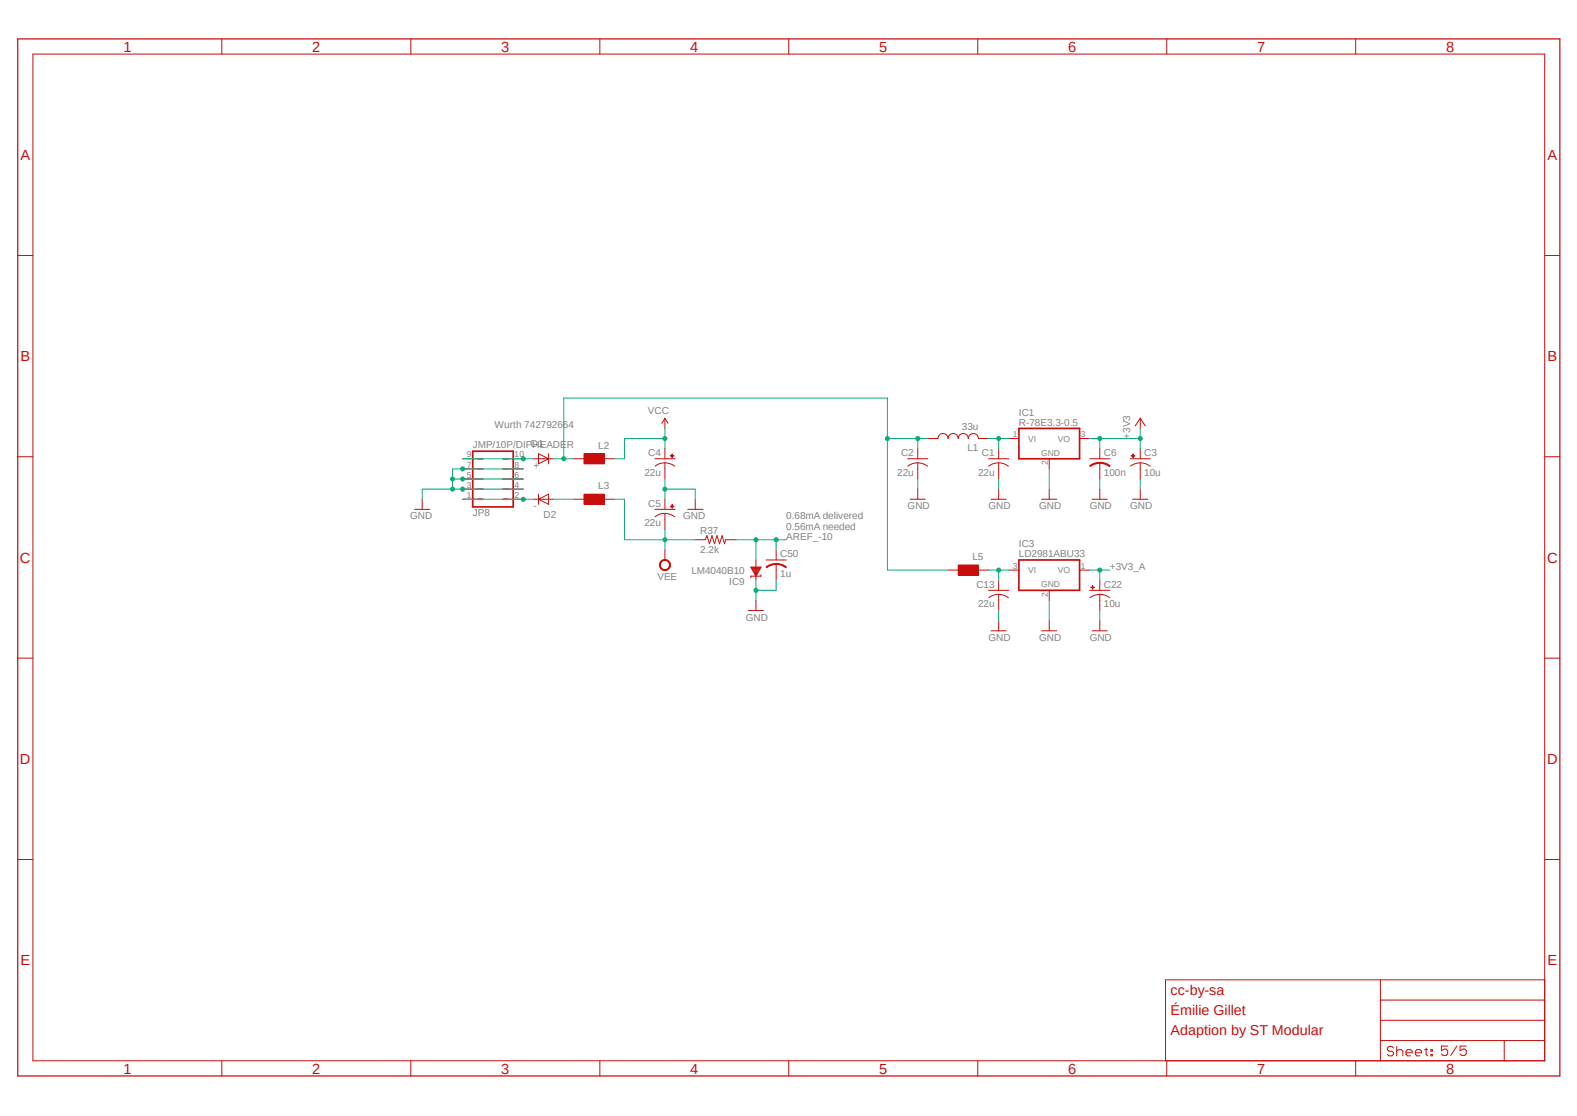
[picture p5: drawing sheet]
<svg xmlns="http://www.w3.org/2000/svg" width="594mm" height="420mm" viewBox="0 0 594 420" stroke-linecap="round" stroke-linejoin="round" font-family="sans-serif">
<path d="M5.9 14.2l582.2 391.7M588.1 14.2l-582.2 391.7" fill="none" stroke="#fff" stroke-width=".38"/>
<path d="M383.8 210.8h22.9v11.4h-22.9z" fill="none" stroke="#c90d0c" stroke-width=".63"/>
<g fill="none" stroke="#c90d0c" stroke-width=".38">
<path d="M83.6 14.6v5.8M154.8 14.6v5.8M226 14.6v5.8M297.1 14.6v5.8M368.3 14.6v5.8M439.5 14.6v5.8M510.7 14.6v5.8M12.4 20.4h569.5v379h-569.5zM6.7 96.2h5.7M581.9 96.2h5.7M6.7 172h5.7M581.9 172h5.7"/>
<path d="M261.9 203.2h3.8l.6-1.5 .9 3 1-3 .9 3 1-3 1 3 .9-3 1 3 .3-1.5h3.8M282.9 213.5h3.8l-1.9 3.4zM283 213.7h3.5M283.2 214h3.2M283.3 214.3h2.9M283.5 214.6h2.5M283.7 215h2.2M283.8 215.3h1.9M284 215.6h1.5M284.2 215.9h1.1M284.4 216.2h.8M284.6 216.5h.4"/>
<path d="M284.8 210.8v7.6M286.7 216.4v.5h-3.8v.6M288.6 210.8h7.6M292.4 212.3v2.3M380 214.6h3.8M406.7 214.6h3.8M395.3 222.2v3.9M6.7 247.8h5.7M581.9 247.8h5.7M6.7 323.6h5.7M581.9 323.6h5.7M520 368.9v30.5"/>
<path d="M520 376.5h61.9M581.9 368.9h-142.8v30.5M83.6 399.4v5.7M154.8 399.4v5.7M226 399.4v5.7M297.1 399.4v5.7M368.3 399.4v5.7M439.5 399.4v5.7M510.7 399.4v5.7M520 391.8h61.9M520 384.1h61.9M525 394.6l-.6-.6h-1.2l-.6 .6v.6l.6 .6h1.2l.6 .6v.5l-.6 .6h-1.2l-.6-.6"/>
<path d="M526.2 395.8l.5-.6h1.2l.6 .6v1.7M526.2 394v3.5M529.7 396.4h2.3v-.6l-.6-.6h-1.2l-.5 .6v1.1l.5 .6h1.2M533.2 396.4h2.3v-.6l-.6-.6h-1.2l-.5 .6v1.1l.5 .6h1.2M536.7 395.2h1.1M537.2 394.6v2.3l.6 .6M539 395.2h.6v.6h-.6zM539 396.9h.6v.6h-.6zM545.4 393.8h-2.4v1.8l1.8-.6 .6 .6v1.1l-.6 .6h-1.2l-.6-.6M548.8 393.8l-2.3 3.5M552.4 393.8h-2.4v1.8l1.2-.6h.6l.6 .6v1.1l-.6 .6h-1.2l-.6-.6M566.7 391.8v7.6"/>
</g>
<path d="M6.7 14.6h580.9v390.5h-580.9z" fill="none" stroke="#c90d0c" stroke-width=".47"/>
<path d="M292.4 212.1l2.8 .7 1 .6-.2 .3a5.6 5.6 0 0 0-3.6-1.2z" fill-rule="evenodd" fill="#c90d0c"/>
<path d="M292.4 212.1l2.8 .7 1 .6-.2 .3a5.6 5.6 0 0 0-3.6-1.2z" fill="none" stroke="#c90d0c" stroke-width=".38"/>
<path d="M288.6 213.4l1-.6 1.6-.5 1.2-.1v.4a5.9 5.9 0 0 0-3.6 1.1z" fill-rule="evenodd" fill="#c90d0c"/>
<path d="M246.7 172.7h7.6M250.5 174.2a5.5 5.5 0 0 0-3.7 1.3M250.5 174.2a6.2 6.2 0 0 1 3.7 1.3M250.5 174.2v2.3M288.6 213.4l1-.6 1.6-.5 1.2-.1v.4a5.9 5.9 0 0 0-3.6 1.1zM292.4 207v3.8M292.4 214.6v3.8M281.9 229.9h5.7M284.8 226.1v3.8" fill="none" stroke="#c90d0c" stroke-width=".38"/>
<path d="M252.5 171.5l1.4 .2z" fill-rule="evenodd" fill="#c90d0c"/>
<path d="M252.5 171.5l1.4 .2z" fill="none" stroke="#c90d0c" stroke-width=".38"/>
<path d="M253.1 170.9l.2 1.4z" fill-rule="evenodd" fill="#c90d0c"/>
<path d="M250.5 168.9v3.8M250.5 176.5v3.8M253.1 170.9l.2 1.4zM246.7 191.8h7.6M250.5 193.3a5.5 5.5 0 0 0-3.7 1.3M250.5 193.3a6.2 6.2 0 0 1 3.7 1.3M250.5 193.3v2.3" fill="none" stroke="#c90d0c" stroke-width=".38"/>
<path d="M252.5 190.6l1.4 .2z" fill-rule="evenodd" fill="#c90d0c"/>
<path d="M252.5 190.6l1.4 .2z" fill="none" stroke="#c90d0c" stroke-width=".38"/>
<path d="M253.1 190l.2 1.3z" fill-rule="evenodd" fill="#c90d0c"/>
<path d="M250.5 157.5v3.8M250.5 157.5l-1.2 1.9M250.5 157.5l1.1 1.9M250.5 188v3.8M250.5 195.6v3.8M253.1 190l.2 1.3z" fill="none" stroke="#c90d0c" stroke-width=".38"/>
<path d="M248.7 211.6a2.11 2.11 0 0 1 3.4-.3 2.11 2.11 0 0 1-.8 3.3 2.11 2.11 0 0 1-2.9-1.9h.4a1.72 1.72 0 0 1 2.5-1.4 1.72 1.72 0 0 1 .3 2.9 1.72 1.72 0 0 1-2.8-1v-.5h-.4z" fill-rule="evenodd" fill="#c90d0c"/>
<path d="M259.1 191.8h5.7M261.9 188v3.8M248.7 211.6a2.11 2.11 0 0 1 3.4-.3 2.11 2.11 0 0 1-.8 3.3 2.11 2.11 0 0 1-2.9-1.9h.4a1.72 1.72 0 0 1 2.5-1.4 1.72 1.72 0 0 1 .3 2.9 1.72 1.72 0 0 1-2.8-1v-.5h-.4zM250.5 207v3.8M410.5 222.2h7.6M414.3 223.7a6.1 6.1 0 0 1 3.7 1.3M414.3 223.8a6.4 6.4 0 0 0-3.7 1.2M414.3 223.8v2.3" fill="none" stroke="#c90d0c" stroke-width=".38"/>
<path d="M410.9 221.1l1.4 .1z" fill-rule="evenodd" fill="#c90d0c"/>
<path d="M410.9 221.1l1.4 .1z" fill="none" stroke="#c90d0c" stroke-width=".38"/>
<path d="M411.5 220.5l.2 1.3z" fill-rule="evenodd" fill="#c90d0c"/>
<g fill="none" stroke="#c90d0c" stroke-width=".38">
<path d="M200.9 172.7h7.7M202.9 170.8l3.8 1.9-3.8 1.9zM206.7 170.8v3.8M156.2 191.8h5.7M159 188v3.8M200.9 188h7.7M202.9 188l3.8-1.9v3.8zM202.9 186.1v3.8M414.3 218.4v3.8M392.4 237.5h5.7M395.3 233.7v3.8M411.4 237.5h5.7"/>
<path d="M411.5 220.5l.2 1.3zM414.3 226.1v3.8M414.3 233.7v3.8"/>
</g>
<path d="M220 170.8h7.6v3.8h-7.6z" fill-rule="evenodd" fill="#c90d0c"/>
<path d="M216.2 172.7h3.8M220 170.8h7.6v3.8h-7.6zM227.6 172.7h3.8" fill="none" stroke="#c90d0c" stroke-width=".38"/>
<path d="M220 186.1h7.6v3.8h-7.6z" fill-rule="evenodd" fill="#c90d0c"/>
<path d="M410.5 172.7h7.6M414.3 174.2v2.3M216.2 188h3.8M220 186.1h7.6v3.8h-7.6zM227.6 188h3.8" fill="none" stroke="#c90d0c" stroke-width=".38"/>
<path d="M414.3 174l2.8 .7 1.1 .6-.3 .3a6.3 6.3 0 0 0-3.6-1.2z" fill-rule="evenodd" fill="#c90d0c"/>
<path d="M414.3 174l2.8 .7 1.1 .6-.3 .3a6.3 6.3 0 0 0-3.6-1.2z" fill="none" stroke="#c90d0c" stroke-width=".38"/>
<path d="M410.5 175.3l2.6-1.1 1.2-.1v.4a5.9 5.9 0 0 0-3.6 1.1z" fill-rule="evenodd" fill="#c90d0c"/>
<g fill="none" stroke="#c90d0c" stroke-width=".38">
<path d="M429.5 157.5l2 2.9M429.5 157.5l-1.9 2.9M429.5 157.5v3.8M410.5 175.3l2.6-1.1 1.2-.1v.4a5.9 5.9 0 0 0-3.6 1.1zM414.3 168.9v3.8M414.3 176.5v3.8M425.7 172.7h7.7M429.5 174.2a5.7 5.7 0 0 1 3.8 1.3M429.5 174.2a6.2 6.2 0 0 0-3.7 1.3M429.5 174.2v2.3M392.4 188h5.7M395.3 184.1v3.9"/>
<path d="M411.4 188h5.7M414.3 184.1v3.9"/>
</g>
<path d="M426.2 171.5l1.3 .2z" fill-rule="evenodd" fill="#c90d0c"/>
<path d="M426.2 171.5l1.3 .2z" fill="none" stroke="#c90d0c" stroke-width=".38"/>
<path d="M426.8 170.9l.1 1.4z" fill-rule="evenodd" fill="#c90d0c"/>
<g fill="none" stroke="#c90d0c" stroke-width=".38">
<path d="M341.9 172.7h7.6M345.7 174.2a5.5 5.5 0 0 0-3.7 1.3M345.7 174.2a6.2 6.2 0 0 1 3.7 1.3M345.7 168.9v3.8M345.7 174.2v6.1M349.5 165.1h3.8a1.9 1.9 0 0 1 2-1.9 1.9 1.9 0 0 1 1.9 1.9 1.9 1.9 0 0 1 1.9-1.9 1.9 1.9 0 0 1 1.9 1.9 1.9 1.9 0 0 1 1.9-1.9 1.9 1.9 0 0 1 1.9 1.9 1.9 1.9 0 0 1 1.9-1.9 1.9 1.9 0 0 1 1.9 1.9h3.8M372.4 172.7h7.6M376.2 174.2a5.5 5.5 0 0 0-3.7 1.3M376.2 174.2a6.2 6.2 0 0 1 3.7 1.3M376.2 168.9v3.8M376.2 174.2v6.1M380 165.1h3.8"/>
<path d="M395.3 172.7v3.8M406.7 165.1h3.8M426.8 170.9l.1 1.4zM429.5 168.9v3.8M429.5 176.5v3.8M342.9 188h5.7M345.7 184.1v3.9M373.3 188h5.7M376.2 184.1v3.9M426.7 188h5.7M429.5 184.1v3.9M373.3 237.5h5.7"/>
<path d="M376.2 233.7v3.8"/>
</g>
<path d="M383.8 161.3h22.9v11.4h-22.9z" fill="none" stroke="#c90d0c" stroke-width=".63"/>
<path d="M361 212.7h7.6v3.8h-7.6z" fill-rule="evenodd" fill="#c90d0c"/>
<g fill="none" stroke="#c90d0c" stroke-width=".38">
<path d="M174.3 176.5h5.7M174.3 172.7h5.7M191.4 176.5h5.7M191.4 172.7h5.7M174.3 188h5.7M174.3 184.1h5.7M174.3 180.3h5.7M191.4 188h5.7M191.4 184.1h5.7M191.4 180.3h5.7M357.2 214.6h3.8M361 212.7h7.6v3.8h-7.6z"/>
<path d="M368.6 214.6h3.8M376.2 218.4v3.8M372.4 222.2h7.6M376.2 223.7a5.9 5.9 0 0 0-3.7 1.3M376.2 223.8a6.2 6.2 0 0 1 3.7 1.2M376.2 223.8v6.1"/>
</g>
<path d="M178.1 169.9h15.2v20.9h-15.2zM180 176.5h1.9M180 172.7h1.9M189.5 176.5h1.9M189.5 172.7h1.9M180 188h1.9M180 184.1h1.9M180 180.3h1.9M189.5 188h1.9M189.5 184.1h1.9M189.5 180.3h1.9" fill="none" stroke="#c90d0c" stroke-width=".63"/>
<path d="M284.8 218.4v7.7M292.4 218.4v3.8h-7.6" fill="none" stroke="#0dab76" stroke-width=".38"/>
<circle cx="284.8" cy="222.2" r=".76" fill="#0dab76"/>
<g fill="none" stroke="#0dab76" stroke-width=".38">
<path d="M250.5 180.3v7.7M250.5 184.1h11.4v3.9"/>
<circle cx="284.8" cy="222.2" r=".76"/>
</g>
<circle cx="250.5" cy="184.1" r=".76" fill="#0dab76"/>
<g fill="none" stroke="#0dab76" stroke-width=".38">
<path d="M197.1 176.5h-26.6v7.6M170.5 180.3h26.6M197.1 184.1h-38.1v3.9M395.3 226.1v7.6M414.3 229.9v3.8"/>
<circle cx="250.5" cy="184.1" r=".76"/>
</g>
<circle cx="170.5" cy="180.3" r=".76" fill="#0dab76"/>
<circle cx="170.5" cy="180.3" r=".76" fill="none" stroke="#0dab76" stroke-width=".38"/>
<circle cx="170.5" cy="184.1" r=".76" fill="#0dab76"/>
<circle cx="170.5" cy="184.1" r=".76" fill="none" stroke="#0dab76" stroke-width=".38"/>
<circle cx="174.3" cy="176.5" r=".76" fill="#0dab76"/>
<circle cx="174.3" cy="176.5" r=".76" fill="none" stroke="#0dab76" stroke-width=".38"/>
<circle cx="174.3" cy="180.3" r=".76" fill="#0dab76"/>
<circle cx="174.3" cy="180.3" r=".76" fill="none" stroke="#0dab76" stroke-width=".38"/>
<circle cx="174.3" cy="184.1" r=".76" fill="#0dab76"/>
<g fill="none" stroke="#0dab76" stroke-width=".38">
<path d="M395.3 176.5v7.6M231.4 188h3.8v15.2h26.7M250.5 199.4v7.6M345.7 180.3v3.8M376.2 180.3v3.8M414.3 180.3v3.8M429.5 180.3v3.8M376.2 229.9v3.8"/>
<circle cx="174.3" cy="184.1" r=".76"/>
</g>
<circle cx="250.5" cy="203.2" r=".76" fill="#0dab76"/>
<g fill="none" stroke="#0dab76" stroke-width=".38">
<path d="M250.5 161.3v7.6M250.5 165.1h-15.3v7.6h-3.8"/>
<circle cx="250.5" cy="203.2" r=".76"/>
</g>
<circle cx="250.5" cy="165.1" r=".76" fill="#0dab76"/>
<g fill="none" stroke="#0dab76" stroke-width=".38">
<path d="M410.5 214.6h7.6M414.3 214.6v3.8"/>
<circle cx="250.5" cy="165.1" r=".76"/>
</g>
<circle cx="414.3" cy="214.6" r=".76" fill="#0dab76"/>
<g fill="none" stroke="#0dab76" stroke-width=".38">
<path d="M410.5 165.1h19M414.3 165.1v3.8M429.5 161.3v7.6"/>
<circle cx="414.3" cy="214.6" r=".76"/>
</g>
<circle cx="429.5" cy="165.1" r=".76" fill="#0dab76"/>
<circle cx="429.5" cy="165.1" r=".76" fill="none" stroke="#0dab76" stroke-width=".38"/>
<circle cx="414.3" cy="165.1" r=".76" fill="#0dab76"/>
<g fill="none" stroke="#0dab76" stroke-width=".38">
<path d="M277.1 203.2h19.1M284.8 203.2v7.6M292.4 203.2v3.8"/>
<circle cx="414.3" cy="165.1" r=".76"/>
</g>
<circle cx="292.4" cy="203.2" r=".76" fill="#0dab76"/>
<circle cx="292.4" cy="203.2" r=".76" fill="none" stroke="#0dab76" stroke-width=".38"/>
<circle cx="284.8" cy="203.2" r=".76" fill="#0dab76"/>
<g fill="none" stroke="#0dab76" stroke-width=".38">
<path d="M174.3 172.7h26.6"/>
<circle cx="284.8" cy="203.2" r=".76"/>
</g>
<circle cx="197.1" cy="172.7" r=".76" fill="#0dab76"/>
<g fill="none" stroke="#0dab76" stroke-width=".38">
<path d="M174.3 188h26.6"/>
<circle cx="197.1" cy="172.7" r=".76"/>
</g>
<circle cx="197.1" cy="188" r=".76" fill="#0dab76"/>
<g fill="none" stroke="#0dab76" stroke-width=".38">
<path d="M372.4 165.1h7.6M376.2 165.1v3.8"/>
<circle cx="197.1" cy="188" r=".76"/>
</g>
<circle cx="376.2" cy="165.1" r=".76" fill="#0dab76"/>
<g fill="none" stroke="#0dab76" stroke-width=".38">
<path d="M208.6 172.7h7.6M212.4 172.7v-22.8h121.9v64.7h22.9M334.3 165.1h15.2M345.7 165.1v3.8M208.6 188h7.6"/>
<circle cx="376.2" cy="165.1" r=".76"/>
</g>
<circle cx="345.7" cy="165.1" r=".76" fill="#0dab76"/>
<circle cx="345.7" cy="165.1" r=".76" fill="none" stroke="#0dab76" stroke-width=".38"/>
<circle cx="334.3" cy="165.1" r=".76" fill="#0dab76"/>
<circle cx="334.3" cy="165.1" r=".76" fill="none" stroke="#0dab76" stroke-width=".38"/>
<circle cx="212.4" cy="172.7" r=".76" fill="#0dab76"/>
<g fill="none" stroke="#0dab76" stroke-width=".38">
<path d="M372.4 214.6h7.6M376.2 214.6v3.8"/>
<circle cx="212.4" cy="172.7" r=".76"/>
</g>
<circle cx="376.2" cy="214.6" r=".76" fill="#0dab76"/>
<circle cx="376.2" cy="214.6" r=".76" fill="none" stroke="#0dab76" stroke-width=".38"/>
<g font-size="5.5" fill="#c90d0c">
<text x="46.5" y="19.4">1</text>
<text x="117.6" y="19.4">2</text>
<text x="188.8" y="19.4">3</text>
<text x="260" y="19.4">4</text>
<text x="331.2" y="19.4">5</text>
<text x="402.4" y="19.4">6</text>
<text x="473.6" y="19.4">7</text>
<text x="544.8" y="19.4">8</text>
<text x="7.7" y="60.2">A</text>
<text x="583" y="60.2">A</text>
<text x="7.7" y="136">B</text>
<text x="583" y="136">B</text>
<text x="7.5" y="211.8">C</text>
<text x="582.8" y="211.8">C</text>
<text x="7.5" y="287.6">D</text>
<text x="582.8" y="287.6">D</text>
<text x="7.7" y="363.4">E</text>
<text x="583" y="363.4">E</text>
<text x="46.5" y="404.2">1</text>
<text x="117.6" y="404.2">2</text>
<text x="188.8" y="404.2">3</text>
<text x="260" y="404.2">4</text>
<text x="331.2" y="404.2">5</text>
<text x="402.4" y="404.2">6</text>
<text x="473.6" y="404.2">7</text>
<text x="544.8" y="404.2">8</text>
</g>
<g font-size="5.4" fill="#c90d0c">
<text x="441" y="374.6">cc-by-sa</text>
<text x="441" y="382.2">Émilie Gillet</text>
<text x="441" y="389.8">Adaption by ST Modular</text>
</g>
<g font-size="3.8" fill="#808080">
<text x="244.1" y="156">VCC</text>
<text x="186.3" y="161.3">Wurth 742792664</text>
<text x="383.8" y="160.4">R-78E3.3-0.5</text>
<text x="383.8" y="156.5">IC1</text>
<text x="362.4" y="162.1">33u</text>
<text x="425.7" y="165.1" transform="rotate(-90 425.7 165.1)">+3V3</text>
<text x="178.1" y="168.7">JMP/10P/DIPHEADER</text>
<text x="200" y="168.2">D1</text>
<text x="225.4" y="168.9">L2</text>
<text x="244.2" y="171.8">C4</text>
<text x="339.4" y="171.8">C2</text>
<text x="364.4" y="169.7">L1</text>
<text x="369.9" y="171.8">C1</text>
<text x="415.8" y="171.8">C6</text>
<text x="431.1" y="171.8">C3</text>
<text x="200.9" y="176.5">+</text>
<text x="242.7" y="179">22u</text>
<text x="338" y="179">22u</text>
<text x="368.5" y="179">22u</text>
<text x="415.8" y="179">100n</text>
<text x="431.1" y="179">10u</text>
<text x="225.4" y="184.1">L3</text>
<text x="200.9" y="191.8">-</text>
<text x="244.2" y="190.8">C5</text>
<text x="341.9" y="191.8">GND</text>
<text x="372.4" y="191.8">GND</text>
<text x="391.4" y="191.8">GND</text>
<text x="410.5" y="191.8">GND</text>
<text x="425.7" y="191.8">GND</text>
<text x="154.5" y="195.6">GND</text>
<text x="178.1" y="194.4">JP8</text>
<text x="204.8" y="195.2">D2</text>
<text x="257.4" y="195.6">GND</text>
<text x="296.2" y="195.6">0.68mA delivered</text>
<text x="242.7" y="198.1">22u</text>
<text x="263.8" y="201">R37</text>
<text x="296.2" y="203.2">AREF_-10</text>
<text x="296.2" y="199.4">0.56mA needed</text>
<text x="263.8" y="208.2">2.2k</text>
<text x="293.9" y="209.9">C50</text>
<text x="383.8" y="206.1">IC3</text>
<text x="383.8" y="209.9">LD2981ABU33</text>
<text x="260.5" y="216">LM4040B10</text>
<text x="366.3" y="210.8">L5</text>
<text x="418.1" y="214.6">+3V3_A</text>
<text x="247.6" y="218.3">VEE</text>
<text x="274.7" y="220.2">IC9</text>
<text x="293.9" y="217.1">1u</text>
<text x="367.8" y="221.3">C13</text>
<text x="415.8" y="221.3">C22</text>
<text x="281" y="233.7">GND</text>
<text x="368.5" y="228.5">22u</text>
<text x="415.8" y="228.5">10u</text>
<text x="372.4" y="241.3">GND</text>
<text x="391.4" y="241.3">GND</text>
<text x="410.5" y="241.3">GND</text>
</g>
<g font-size="3.2" fill="#808080">
<text x="381.5" y="164.6">1</text>
<text x="387.3" y="166.2">VI</text>
<text x="398.5" y="166.2">VO</text>
<text x="407.2" y="164.6">3</text>
<text x="175.8" y="172.2">9</text>
<text x="193.9" y="172.2">10</text>
<text x="392.2" y="171.6">GND</text>
<text x="175.8" y="179.8">5</text>
<text x="175.8" y="176">7</text>
<text x="193.9" y="179.8">6</text>
<text x="193.9" y="176">8</text>
<text x="394.7" y="175" transform="rotate(-90 394.7 175)">2</text>
<text x="175.8" y="183.6">3</text>
<text x="193.9" y="183.6">4</text>
<text x="175.8" y="187.5">1</text>
<text x="193.9" y="187.5">2</text>
<text x="381.5" y="214.1">3</text>
<text x="387.3" y="215.8">VI</text>
<text x="398.5" y="215.8">VO</text>
<text x="407.2" y="214.1">1</text>
<text x="392.2" y="221.1">GND</text>
<text x="394.7" y="224.6" transform="rotate(-90 394.7 224.6)">2</text>
</g>
</svg>
